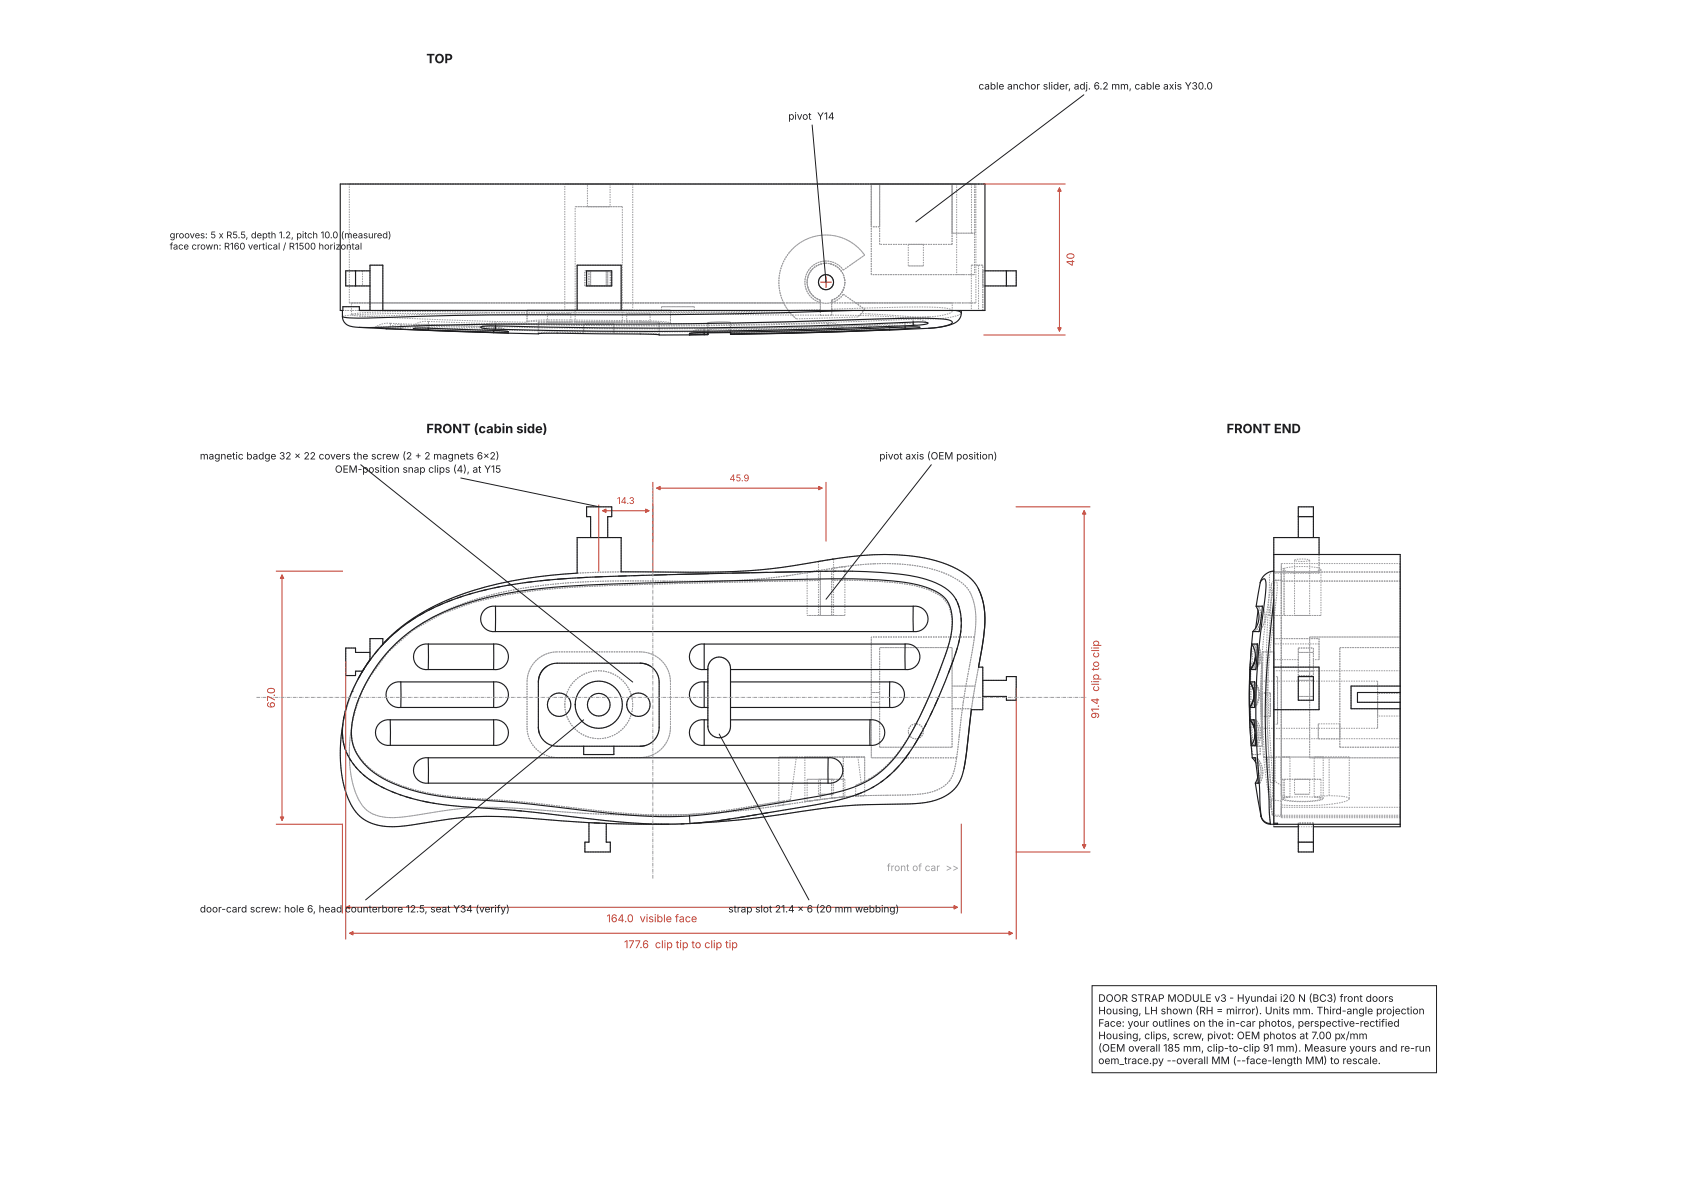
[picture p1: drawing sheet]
<svg xmlns="http://www.w3.org/2000/svg" width="420mm" height="297mm" viewBox="0 0 420 297" stroke-linecap="round" stroke-linejoin="round" font-family="sans-serif">
<g fill="none" stroke="#c0392b" stroke-width=".25">
<path d="M242.9 45.4h20M261.5 46.4v35.3M242.9 82.7h20M161.1 119.1v21.9M203.9 119.1v14.4M147.8 124.7v16.3M148.7 126.1h11.5M162.1 120.5h40.8M250.8 125.1h18.2M267.6 126v83.3M68.2 141h16.3M69.6 141.9v60.6"/>
<path d="M85.3 163.3v68.4M250.8 169.9v61.8M68.2 203.4h16.3v21.9M237.3 203.4v21.9M250.8 210.3h18.2M85.5 223.9h150.8M86.3 230.3h163.6"/>
</g>
<g fill="#c0392b" stroke="#c0392b" stroke-width=".25">
<path d="M85.5 223.9l.8-.4v.9z"/>
<path d="M235.5 223.5l.8 .4-.8 .5z"/>
<path d="M86.3 230.3l.8-.4v.9z"/>
<path d="M249.1 229.9l.8 .4-.8 .5z"/>
<path d="M69.2 201.7h.8l-.4 .8z"/>
<path d="M69.6 141.9l.4 .9h-.8z"/>
<path d="M267.2 208.5h.8l-.4 .8z"/>
<path d="M267.6 126l.4 .9h-.8z"/>
<path d="M159.4 125.6l.8 .5-.8 .4z"/>
<path d="M148.7 126.1l.9-.5v.9z"/>
<path d="M162.1 120.5l.8-.4v.8z"/>
<path d="M202.1 120.1l.8 .4-.8 .4z"/>
<path d="M261.1 80.9h.8l-.4 .8z"/>
<path d="M261.5 46.4l.4 .8h-.8z"/>
</g>
<g fill="none" stroke="#9a9a9e" stroke-width=".25" stroke-dasharray=".4 .2" stroke-linecap="butt">
<path d="M86.2 45.4h.2M86.4 45.4h19.1M105.5 45.4h25.3M130.8 45.4h3.7M134.5 45.4h10.6M139.4 45.4h16.8M142 51h11.6M145 51h5.6M145 51v-5.6M145 45.4h5.6M145.1 45.4h49.7M150.6 51h-5.6"/>
<path d="M150.6 45.4h-5.6M150.6 45.4v5.6M153.6 51h-11.6M153.6 51v28.5M156.2 45.4h-16.8M156.2 45.4v31.1M163.9 45.4h-77.7M187.2 45.4h-23.3M194.3 45.4h-7.1M194.8 45.4h15M200.6 45.4h-6.3M208.6 45.4h-8"/>
<path d="M209.8 45.4h9.2M209.8 59.6a11.6 11.6 0 0 1 3.6 3.4M215.1 45.4h2M215.1 45.4v10.6M215.8 45.4h-7.2M217.1 45.4h17.9M217.1 45.4v10.6M217.1 56h-2M219 45.4h15.4M234.4 45.4h1.7M235 45.4h4.8M235 45.4h5.7"/>
<path d="M235 45.4v12.2M236.1 45.4h-21M236.1 45.4v22.4M239.5 45.4h-23.7M239.7 45.4h-.2M239.8 45.4h-155.8M239.8 45.4v12.2M239.8 57.6h.9M239.8 57.6h-4.8M240.5 45.4h.4M240.5 45.4h-25.4M240.5 45.4v22.4"/>
<path d="M240.7 45.4v12.2M240.7 57.6h-5.7M240.9 45.4h-1.2M243.1 45.4h-2.4M84.5 78.1l1.6-.3 4.1-.2 10.5-.2a1588.8 1588.8 0 0 0 63.8 .1h5.8M84.5 76.6h.1M85.3 70.6v-3.8M86.2 74.8h.6M86.2 74.8v-29.4M86.4 74.8h-.2M86.8 77.7l.6 .2M86.8 77.7v-2.9"/>
<path d="M86.8 74.8h3.9M86.8 74.8h.6M87.1 77.5l-.3 .2M87.1 74.8h-.3M87.4 77.9l1.3 .1M87.4 74.8h3.3M87.8 70.6h-2.5M87.8 70.6v-3.8M87.8 66.8h-2.5M87.8 66.8v3.8M88.7 78l2.3 .1M88.7 78l20.7 .9 20.7 .6"/>
<path d="M88.7 75.7h-4.1M89.5 66.8v3.8M89.5 70.6h-1.7M89.5 66.8h-1.7M90.7 74.8h73.2M90.7 74.8h.3M91 78.1l29.5-.8 52.2-.2 29.8-.7M91 74.8h111.5M91.3 76.6h3.2M91.3 70.6v6M91.3 70.6h-1.8M91.3 66.8h-1.8"/>
<path d="M91.3 65.5v1.3M91.3 70.6v-3.8M94.5 65.5h-3.2M94.5 65.5v11.1M96.4 79.8l-.1 1.3M96.4 79.8l25.5 1M96.4 79.8a5.1 5.1 0 0 0-3.7 .9M105.5 74.8h-19.1M105.8 79.3l-.1 1.5M105.8 79.3a1395.4 1395.4 0 0 0 98.6 .5M105.8 79.3a5.1 5.1 0 0 0-3.7 1M106.4 76.9l-11.6 .1-7.7 .5"/>
<path d="M106.4 74.8h-19.3M120 77.1l-13.6-.2M120 74.8h-13.6M122.3 79.7v.7M122.3 79.7a1395.2 1395.2 0 0 0 103.1-.9M122.3 79.7a5.1 5.1 0 0 0-3.6 1M130.1 79.4v.1M130.1 76.5h7.4M130.1 79.5v-3M130.1 79.4v-2.9M130.8 74.8h-25.3M132.9 79.5h4.6"/>
<path d="M134.5 74.8h-3.7M135.1 79.5h5.8M135.1 79.5v-2M135.1 77.5h5.8M137.5 79.5h-4.6M137.5 79.3l-7.4 .2M137.5 78.9h-2.8a14.2 14.2 0 0 0-4.6 .4v.1M137.5 76.5h-7.4M139.4 76.5h16.8M139.4 76.5v-31.1M140.1 77.2l-20.1-.1M140.1 74.8h-20.1"/>
<path d="M140.9 79.5h-5.8M140.9 77.5h-5.8M140.9 77.5v2M142 79.5h11.6M142 79.5v-28.5M142.5 65.5v11.1M144.1 80v2.1M144.4 66.8h1M144.4 66.8h6.3M144.4 70.6h1M144.4 70.6v-3.8M144.8 70.6v-3.8"/>
<path d="M145.1 74.8h-10.6M145.4 66.8h4.2M145.4 66.8v3.8M145.4 70.6h4.2M145.8 66.8h4.2M145.8 70.6h4.2M145.8 66.8v3.8M145.8 66.8h-1M145.8 70.6h-1M145.8 70.6v-3.8M149.6 66.8v3.8M149.6 66.8h1.1"/>
<path d="M149.6 70.6v-3.8M149.6 70.6h1.1M150 70.6v-3.8M150 66.8v3.8M150.7 70.6h-6.3M150.7 70.6v-3.8M151 66.8h-1M151 70.6h-1M151 70.6v-3.8M151.5 80v2.2M151.5 80h-7.4M153.3 76.6h57.1"/>
<path d="M153.3 65.5h-10.8M153.3 65.5v11.1M153.6 79.5h-11.6M154.7 79.5h5.8M154.7 79.5v-2M154.7 77.5h5.8M156.2 76.5h-16.8M158 79.5h-20.5M158 79.5h4.7M158 79.1l5.3 .2 2.2 .4M158 79.5l-20.5-.2M158 79.1l-20.5-.2"/>
<path d="M158 76.5h7.5M158 76.5h-20.5M160.5 79.5h-5.8M160.5 77.5h-5.8M160.5 77.5v2M162.7 79.5h-4.7M163.3 74.8h-18.2M163.3 74.8h-23.2M163.3 75.7v.9M163.3 76.6h-78.8M163.3 75.7h8.1M163.3 76.6h-79.3"/>
<path d="M163.9 74.8h23.3M165.5 79.7v.2M165.5 79.9v-.1M165.5 79.8l-7.5-.3M165.5 76.5h-7.5M165.5 79.7v-3.2M165.5 79.8v-3.3M165.5 79.9l9.2-.1M170.2 77l-30.1 .2M170.2 74.8h-6.9M170.3 77.5l26.4 .3a340.6 340.6 0 0 1 32.3 .9 16.5 16.5 0 0 0 8.2-1.2l.1-.2M171.2 74.8h-7.9"/>
<path d="M171.2 74.8h-1M171.4 76.6h65.9M171.4 76.6v-.9M171.4 75.7h-8.1M174.7 79.7v.1M174.7 79.8v-.1M174.7 79.7l2.8-.2 2.8 .1M180.3 79.6v.2M180.3 79.8v-.2M180.3 79.6l-2.8-.1-2.8 .2M186.3 77.2l-16.1-.2M186.3 74.8h-15.1"/>
<path d="M187.2 74.8h7.1M193.4 74.8h-22.2M193.4 74.8a11.6 11.6 0 0 1 1.4-12.4M193.4 74.8l1.6 2.4M193.4 74.8h-7.1M194.3 74.8h6.3M194.8 62.4a11.6 11.6 0 0 1 15-2.8M195 77.3l-8.7-.1M195 77.2l.1 .1M195.1 77.3l1.5 1.4M195.1 77.3h-.1M196.6 78.7a11.6 11.6 0 0 1-.7-17.6 11.6 11.6 0 0 1 17.5 1.9"/>
<path d="M200.6 73a4.7 4.7 0 0 1 0-6.7M200.6 74.8h1.9M200.6 73l.9 .6 1 .5M202 69.6a1.86 1.86 0 0 0 2.7 1.7 1.86 1.86 0 0 0 .4-3.1 1.86 1.86 0 0 0-3 .9l-.1 .5M202 69.6a1.86 1.86 0 0 1 2.7-1.6 1.86 1.86 0 0 1 .4 3.1 1.86 1.86 0 0 1-3-1l-.1-.5M202.5 77.9v-3.8M202.5 74.1a4.7 4.7 0 0 1-2.4-7.2 4.7 4.7 0 0 1 7.6 0 4.7 4.7 0 0 1-2.4 7.2M202.5 77.9v-1.5M202.5 74.7a5.2 5.2 0 0 1-2.9-8.1 5.2 5.2 0 0 1 8.6 .1M202.5 74.1v.6M202.5 74.1v.7M202.5 74.8v1.6"/>
<path d="M202.5 74.7a5.2 5.2 0 0 0 2.8 0M202.5 74.7v-.6M204.4 79.8v.7M205.3 74.8h3.3M205.3 74.1a4.7 4.7 0 0 0 2.6-6.8 4.7 4.7 0 0 0-7.3-1M205.3 74.1v.7M205.3 77.8l-2.8 .1M205.3 77.8v-3.7M205.3 77.8v-1.5M205.3 76.3a330.5 330.5 0 0 1 26.5-.4l2.5 .3 .7 .6M205.3 74.8h29.7M205.3 74.1a4.7 4.7 0 0 0 2.4-7.2 4.7 4.7 0 0 0-7.6 0 4.7 4.7 0 0 0 2.4 7.2"/>
<path d="M205.3 74.1v.6M205.3 74.8v1.5M205.3 74.7v-.6M208.2 72.6l1.6 1.2M208.2 72.6l5.2 3.7M208.2 66.7l1.6-1.2M208.2 72.6a5.2 5.2 0 0 1-2.9 2.1M208.2 66.7a5.2 5.2 0 0 0-7.8-1 5.2 5.2 0 0 0 0 7.8 5.2 5.2 0 0 0 7.8-.9M208.6 74.8h7.2M209.8 73.8l1.4 1M209.8 65.5l3.6-2.5M210.4 76.6h25.5"/>
<path d="M211.2 74.8l2.2 1.5M211.8 78.2l-15.2 .5M212.6 77.4l-.8 .8M213.4 63l-5.2 3.7M213.4 76.3l-.8 1.1M213.4 76.3l-1.6 1.9M214.5 77.5l-1.9-.1M214.5 74.8h-3.3M215.1 67.8v-22.4M215.8 74.8h23.7M217.1 60.3v-14.9M219 74.8h-7.8"/>
<path d="M220.5 77.8l-6-.3M220.5 74.8h-6M223.4 79.8v.9M224.2 60.3h3.7M224.2 65.6h3.7M224.2 65.6v-5.3M225.4 78.8v.7M225.4 79.5v-.7M227.9 60.3h-3.7M227.9 65.6h-3.7M227.9 60.3v5.3M229 79.7a5.1 5.1 0 0 0-3.6-.9"/>
<path d="M229.2 78.2h-3.9l-4.8-.4M229.2 78.2a1394.7 1394.7 0 0 1-48.9 1.6M229.4 78.2h-.2M229.4 74.8h-8.9M234.4 74.8h-15.4M235 60.3v-14.9M235 60.3h-17.9M235 76.8a1.29 1.29 0 0 1-1.2 .7l-4.4 .7M235 74.8h-5.6M235 76.8v-2M236.1 67.8h-21M236.1 67.8h.7"/>
<path d="M236.8 74.8h-2.4M236.8 67.8h1M237.3 76.6h-1.4M237.8 67.8h1.5M237.8 74.8h-1M239.3 67.8h1.2M239.3 74.8h-1.5M239.5 74.8h.2M239.7 74.8h1.2M239.8 76.6h-68.4M239.8 65.5h1.7M239.8 65.5v11.1"/>
<path d="M240.5 67.8h-25.4M240.9 74.8h-1.6M240.9 74.8v-29.4M241.5 76.6h1.1M241.5 65.5v11.1M241.5 65.5h1.1M242.6 76.6h-2.8M242.6 76.6v-11.1M242.6 70.6v-3.8M242.6 66.8v3.8M242.6 65.5h-2.8M242.6 66.8h.5"/>
<path d="M242.6 70.6h.5M243.1 76.6h-1.6M248.4 66.8h-5.8M248.4 70.6h-5.8M248.4 66.8v3.8M248.4 70.6v-3.8M250.8 66.8h-2.4M250.8 70.6h-2.4M250.8 70.6v-3.8M92.7 80.7h3.6M96.3 81.1l-3.6-.4M96.3 80.7l.1-.9"/>
<path d="M98.9 81.3l.1-1.1M99 80.2l-.1 1.1M99 80.2l22.9 .8M99 80.2a5.1 5.1 0 0 0-3.7 .9M102.1 80.3l1.3-.2h2.3M105.7 80.8l-2.7-.2-.8-.1-.1-.2M105.7 81l.1-.9M105.7 80.1l.1-.8M105.8 80.1l-.1 .9M105.8 80.1l16.1 .6M105.8 80.1a5.1 5.1 0 0 0-3.7 1M121.8 82l-25.5-.9"/>
<path d="M121.8 82l.1-1.2M121.8 82.1l.1-1.1M121.9 81.7l-25.6-1M121.9 81.7l3.6 .3M121.9 81.6v-.9M121.9 81l-.1 1.1M121.9 80.8v.9M121.9 80.7v.9M122.3 80.4v-.7M125.5 81.9a5.1 5.1 0 0 0-3.6-1.2M125.5 82h-3.7M125.5 82a5.1 5.1 0 0 0-3.6-1.2"/>
<path d="M125.5 82.2a5.1 5.1 0 0 0-3.6-1.2M132.9 82.2l4.6-.2M132.9 82.2v.2M132.9 82.2v-2.7M132.9 82.4v-2.9M144.1 81.9v.2M144.1 82.1l-6.6-.1M144.1 81.9v-1.9M151.5 82v.2M151.5 82l-7.4-.1M151.5 82v-2M158 82.2h-6.5"/>
<path d="M158 82.2l4.7 .3M162.7 82.5v.2M162.7 82.6v-3.1M162.7 82.5v-3M170.2 82.4l3.6-.2M173.8 81.3v1.2M173.8 81.2v.8M173.8 81.3l1.5-.1M173.8 81.3a5.1 5.1 0 0 0-3.6 1.1M173.8 81.2a1396.2 1396.2 0 0 0 49.6-1.4M173.8 81.2a5.1 5.1 0 0 0-3.6 1.1M173.8 81.5v1.1"/>
<path d="M173.8 81.5h.9M173.8 81.5a5.1 5.1 0 0 0-3.6 1.2M173.8 82v-.8M173.8 82.2v-.9M173.8 82.6v-1.1M173.8 82.5l-3.6-.1M174.7 82.5v.1M174.7 82.5h-.9M174.7 81.6v-1.9M174.7 82.2v-2.5M174.7 82.6v-1.1M174.7 81.5v1.1"/>
<path d="M174.7 81.6v.9M174.7 81.6l.2-.3 .4-.1M174.7 82.2h-.9M175.3 81.2h4.4M179.7 81.2l.5 .1 .1 .2M180.3 82a1.35 1.35 0 0 0-1.7-.9l-3.1 .2a.87 .87 0 0 0-.8 .7M180.3 81.5v1M180.3 82.5v-.1M180.3 82.2v-.8M180.3 81.4v1.1M180.3 82.2v-2.6M180.3 81.5v-1.9"/>
<path d="M204.4 80.5a1396.1 1396.1 0 0 1-98.7-.4M204.4 80.5h2.3l1.3 .2M204.4 81.3a1396.9 1396.9 0 0 1-98.7-.5M204.4 81.3v-1.5M208 80.7l-.1 .2-.8 .2-2.7 .2M208 80.7a5.1 5.1 0 0 0-3.6-.9M214.7 80.3v.9M214.7 80.3l-35 .9M214.7 81.2l-34.4 .9M214.7 81.2h3.7M214.7 81.6l-34.4 .9M214.7 81.6v-1.3"/>
<path d="M218.4 81.2l-3.7 .4M218.4 81.2a5.1 5.1 0 0 0-3.7-.9M219.6 80.3v1.1M219.6 80.3l-19.7 .7-19.6 .4M219.6 81.4v-1.1M223.3 81.3a5.1 5.1 0 0 0-3.7-1M223.4 80.7v-.9M227.1 80.8a5.1 5.1 0 0 0-3.7-1M142.5 132.7h10.8M144.8 127.5v-2.4M145.8 132.7h4.2M145.8 127.5h-1"/>
<path d="M145.8 132.7v-5.2M150 127.5v5.2M151 127.5h-1M151 125.1v2.4M151 125.1h-6.2M153.3 132.7v8.4M202.2 138.6l3.3-.6M205.6 138h.2M205.8 138l-3.8 .6M205.8 138v13.9M208.5 139.8l-7.9 1.3M208.5 139.8v12.1"/>
<path d="M208.6 139.8l-8 1.3M208.6 139.8l7.2-.6M215.8 139.2l-7.2 .6M215.8 139.2a41.2 41.2 0 0 1 18.7 2.9 10.4 10.4 0 0 1 5 4.2M314.4 136.9v4.2M314.4 132.7h11.2M316.3 139.8v-.6M316.3 139.2v-.1M316.3 139.1v7.2M316.3 139.1h29.3M319.5 138.3a6 6 0 0 1 3.8 0M319.5 138.3v13.6"/>
<path d="M320.5 132.7h3.7M320.5 127.5v-2.4M320.5 132.7v-5.2M320.5 127.5h3.7M320.5 125.1h3.7M321.4 138.6l-1.3-.1-.6-.2M323.3 138.3l-.6 .2-1.3 .1M323.3 138.3v13.6M324.2 132.7h-3.7M324.2 127.5v-2.4M324.2 132.7v-5.2M324.2 127.5h-3.7"/>
<path d="M325.6 136.9v4.2M345.6 139.8v1.3M345.6 139.2v.6M345.6 139.1v.1M85.3 159.9h2.5M85.3 159.9v6.8M87.8 159.9v1.1M91.3 157.6h3.2M94.5 158.9l-3.2 3.9M94.5 157.6v1.3M94.7 158.9l.3-.3M95.9 157.7l1.4-1.4"/>
<path d="M98.5 155.4l2.2-1.7M101.5 153.1l.3-.1M102.4 152.5l1.1-.6M104.6 151.3l1.4-.8M106.9 150.1l1.2-.6M109.1 149.1l1.2-.5M111.5 148.1l1.4-.5M114.2 147.2l1.3-.5M116.5 146.5l2.4-.7M120.3 145.5l1.8-.4M123.3 144.8l2.1-.3M126.4 144.3l3.2-.5"/>
<path d="M131.3 143.6l2.1-.2M135.6 143.1l2-.1M140 142.8l2.6-.2M142.5 141.5v-8.8M144.9 142.5l2-.1M148.7 142.3h1.8M150.6 142.3l2.1-.1M153.3 141.1l-10.8 .4M154.5 142.1h1.9M158.8 142l2.8-.1M163.9 143.4a183.1 183.1 0 0 0-36 2 61.4 61.4 0 0 0-26.9 10.7 37.3 37.3 0 0 0-14.6 33.7M163.9 143.4h13.2l10.1-.5"/>
<path d="M164.5 141.9l2.6-.1M174.9 141.6l2.2-.1M178.2 141.5h2.5M185 141.4h.5M187.2 142.9l-8.8 .5h-14.5M187.2 142.9l7.1-.8M189.4 141.3l1.9-.1M194.3 142.1l-7.1 .8M194.3 142.1l6.3-1M197.8 141.1h1.8M199.2 141.3l1.4-.2M199.2 151.9h9.3"/>
<path d="M199.2 141.3v10.6M200.6 141.1l-6.3 1M200.6 141.1l-1.4 .2M200.6 141.1h.2M200.8 141.1l1.7-.3M201.6 141h2M202 151.9h3.8M202 151.9v-13.3M202.5 151.9h-3.3M202.5 151.9v-8.6M202.5 143.3v-2.5M202.5 140.8v11.1"/>
<path d="M204.2 141h1.8M205.3 140.3l3.3-.5M205.3 140.3l3.2-.5M205.3 151.9h-2.8M205.3 151.9v-8.7M205.3 143.2a89 89 0 0 1 22.2 1.8 10.5 10.5 0 0 1 6.5 4 14.4 14.4 0 0 1-.1 11.2l-1.8 5-2.7 6.5M205.3 143.2a117.8 117.8 0 0 1 20.2 1.3l3.7 1 3.2 1.7 1.8 2.3 .8 3.4-.2 3.7a91.2 91.2 0 0 1-5.4 15.1M205.3 140.3v2.9M205.3 140.3v11.6M205.8 151.9h-3.8M206.2 141h2M208.5 151.9h-3.2"/>
<path d="M208.6 141h1.8M215.1 157.2v13.7M217.1 159.8h17.9M235 159.8h-17.9M236.3 148.7l-.3-.6M236.8 158l.2-1.2M237 151l-.3-1.2M237.2 155.8l.1-1M237.2 152.6l-.1-1.1M237.3 154.3v-.9M239.5 146.3a10.8 10.8 0 0 0-5.9-4.6 42.2 42.2 0 0 0-17.8-2.5M239.5 146.3l.2 .5"/>
<path d="M239.7 146.8l-.2-.5M239.7 146.8a21.5 21.5 0 0 1 .6 12.3l-1 5.3M240.5 157.2a19 19 0 0 0-.8-10.4M240.5 157.2h-25.4M309.2 155.9h.6M309.5 158.9v.1M309.5 159h.5M309.5 159a5.1 5.1 0 0 1-.4 6.3M309.8 155.9a5.1 5.1 0 0 0 .8-6.3M310 155l-.2 .9M310 159l.1-.1M310.1 149.6h.5"/>
<path d="M310.1 158.9l-.5 6.4M310.4 159a5.1 5.1 0 0 1-.4 6.2M310.6 149.6l-.1 1.1M310.8 155.9a5.1 5.1 0 0 0 .8-6.3M311.6 149.7a5.1 5.1 0 0 1-.8 6.1M313.2 151.9h3.8M313.2 151.9l1.4-8.6M313.3 151.9h-.1M313.3 151.9h3.7M313.3 151.9l1.4-8.7M313.8 144.2l.3-.5 .5-.4M313.8 144.2a146.3 146.3 0 0 0-2.3 17.4"/>
<path d="M314.3 141l-.8 .5a2.14 2.14 0 0 0-.1 1.8 325.3 325.3 0 0 0 .1 49.2 24 24 0 0 1-.2 7.9l.3 3M314.4 141v6.9M314.4 157.6v1.3M314.4 158.9v-17.4M314.4 141.5v-8.8M314.4 141.1v.1M314.4 141.2v-4.3M314.4 157.6h11.2M314.4 141.1h31.2M314.4 141.2h31.2M314.7 143.2h.1M314.8 143.2l.3 .3 .2 .7-.2 3.4a195.4 195.4 0 0 0-2.3 24.1"/>
<path d="M314.8 143.2h1.5M316.3 143.4v.1M316.3 143.5v-.6M316.3 142.9v-.8M316.3 142.1v-1M316.3 140.3v-.5M316.3 146.3v.5M316.3 146.8v17.6M316.3 143.2v28.5M316.3 140.3v2.9M316.3 141.1v-.3M316.3 143.3v-2.5"/>
<path d="M316.3 143.2h-1.6M316.3 143.3h-1.7M316.3 143.4h29.3M316.3 143.5h29.3M317 140.3a19.2 19.2 0 0 1 9 .1l.1 .1M317 140.3h-.7M317 151.9h9.1M317 140.8v11.1M317 140.3v11.6M317 140.8h-.7M318.1 141.1l3.3 .2 3.3-.2M318.1 141.1l-1.1-.3"/>
<path d="M319.5 151.9h3.8M320.5 159.9v1.1M320.5 159.9h3.7M321.4 151.9h-1.9M323.3 151.9h-1.9M323.3 157.2h22.3M324.2 159.9v1.1M324.2 159.9v6.8M325.6 158.9v3.9M325.6 158.9h-11.2M325.6 141.5h-11.2M325.6 141.1v.4"/>
<path d="M325.6 141.1h-11.2M325.6 157.6v1.3M325.6 141.5v-8.8M326.1 140.5l-.4 .3-1 .3M326.1 151.9h-9.1M326.1 140.5v11.4M330.7 159.8h14.9M345.6 141.1v.1M345.6 141.2v-4.3M345.6 143.4v46.4M345.6 142.9v.6M345.6 143.5v-.1"/>
<path d="M345.6 142.1v.8M345.6 141.1v1M345.6 146.3v-7.2M345.6 146.8v-.5M345.6 157.2v-10.4M345.6 157.2v13.7M345.6 157.2h-22.3M84.5 180l.1-1.3M84.6 178.7l.1-.8M84.9 177l.3-1.3M85.2 175.6l.1-.2M85.3 175.3v-.2"/>
<path d="M85.6 174.3l1.3-3.7M86.8 179.1l1.5-5.7 2.4-5.3M86.8 179.1l.6-3M86.9 170.6l1.5-3M87.4 176.1l1.5-4.4 2.1-4.2M87.4 176.1l1.4-4.1 1.9-3.9M87.8 166.7h-2.5M87.8 165.7v1M87.8 161h3.5M88.7 167a39.3 39.3 0 0 0-4.1 11.7M88.9 166.7l.4-.8M89.5 165.7h-1.7"/>
<path d="M89.7 165.2l-.2 .5M89.9 165l.8-1.2M90.7 168.1a40 40 0 0 1 21.1-18.1 100.6 100.6 0 0 1 34.3-6.5l17.8-.1M90.7 168.1l.3-.6M90.7 163.7l-.9 1.4M91 167.5a39.8 39.8 0 0 1 22.4-17.7 94.2 94.2 0 0 1 25.5-4.7l18.7-.8 44.9-1M91 167.5l4.8-6.6 6.2-5.4 7.1-4 7.9-2.8a141.2 141.2 0 0 1 33.7-4.2l51.8-1.2M91.3 162.8l-.6 .9M91.3 162.8l-1.8 2.9M91.3 162.8v-1.8M91.3 162.8v-5.2M91.6 162.6l.9-1.2"/>
<path d="M93.3 160.4l.7-.8M130.1 179.5v-11.2M130.1 168.3a7.5 7.5 0 0 1 7.4-7.4M132.9 179.5v-11.2M135 164.5a4.7 4.7 0 0 1 2.5-.8M135.1 173.9a2.89 2.89 0 0 1 4.2-2.6 2.89 2.89 0 0 1 .5 4.9 2.89 2.89 0 0 1-4.6-1.6l-.1-.7M137.5 160.9a7.5 7.5 0 0 0-7.4 7.4M139.4 173.9a8.4 8.4 0 0 1 12.3-7.4 8.4 8.4 0 0 1 .9 14.3 8.4 8.4 0 0 1-13.1-5.8l-.1-1.1M142 173.9a5.8 5.8 0 0 1 8.4-5.1 5.8 5.8 0 0 1 .8 9.9 5.8 5.8 0 0 1-9.2-3.8v-1M145 173.9a2.8 2.8 0 0 1 4-2.5 2.8 2.8 0 0 1 .5 4.7 2.8 2.8 0 0 1-4.4-1.5l-.1-.7M154.7 173.9a2.89 2.89 0 0 1 4.1-2.6 2.89 2.89 0 0 1 .6 4.9 2.89 2.89 0 0 1-4.6-1.6l-.1-.7M158 163.7h-20.5"/>
<path d="M158 160.9h-20.5M158 160.9a7.5 7.5 0 0 1 7.5 7.4M160.4 164.3a4.7 4.7 0 0 1 2.3 4M162.7 179.5v-11.2M162.7 179.5a4.7 4.7 0 0 1-3.4 4.5M165.5 179.5v-11.2M165.5 168.3a7.5 7.5 0 0 0-7.5-7.4M165.5 179.5a7.5 7.5 0 0 1-7.5 7.5M174.7 179.3v-14.3M174.7 179.3a2.8 2.8 0 0 0 2.8 2.8 2.8 2.8 0 0 0 2.8-2.8M180.3 179.3v-14.3M180.3 165a2.8 2.8 0 0 0-2.8-2.8 2.8 2.8 0 0 0-2.8 2.8"/>
<path d="M215.1 173.3h2M215.1 173.3v13.7M215.1 170.9h2M215.1 173.3v-2.4M217.1 170.9v-11.1M217.1 173.3v-2.4M217.1 173.3h-2M217.1 170.9h-2M228.6 178.7l1-2.1M229.4 171.7a65.5 65.5 0 0 1-8.9 15.6M229.4 171.7l-1.6 3.6a56.5 56.5 0 0 1-7.3 12M230.2 175.4l.5-1.2"/>
<path d="M231.2 173.2l.1-.3M231.7 172l2.4-5.8M235 163.8l.1-.2M235 174.9h4.8M235 169.3v-9.5M235 169.3h5.7M235 174.9v-5.6M235.4 162.7l.4-1.1M236.3 160l.3-1M237.8 173.2l1.5-8.8M237.8 173.2l-1 8.5M239.3 164.4l1.2-7.2"/>
<path d="M239.3 164.4l-1.5 8.8M239.8 175.2l1.7-10.5M239.8 174.9v.3M239.8 174.9l.9-5.6M239.8 174.9h-4.8M240.7 169.3h-5.7M241.5 164.7l-.8 4.6M241.5 164.7h1.1M242.6 164.7v10.5M242.6 167.9v4M242.6 175.2h-2.8M242.6 167.9h5.8"/>
<path d="M248.4 171.9h-5.8M248.4 172.8v-.9M248.4 167h2.4M248.4 167.9v-.9M250.8 172.8h-2.4M250.8 172.8v-5.8M308.4 174.6a5.1 5.1 0 0 0 .1-6.3M308.5 164.9l.1-1.2M308.6 165.3a5.1 5.1 0 0 0 .4-6.4M308.6 163.7h.2M308.6 163.7h2.9M308.8 163.7l-.1 4.6"/>
<path d="M308.8 163.7h2.7M308.8 179.5l.2 4.7M308.8 179.5l-.1-11.2M308.9 174.6v-6.3M308.9 174.6a5.1 5.1 0 0 0 0-6.3M308.9 174.6h.9M308.9 168.3h.1M309 168.3h.8M309 168.3a5.1 5.1 0 0 1-.1 6.3M309 177.6v.1M309 177.7h1M309 177.7a5.1 5.1 0 0 1 .4 6.3"/>
<path d="M309.1 165.3l.4-6.4M309.1 165.3a5.1 5.1 0 0 0 .4-6.4M309.1 165.3h.5M309.5 177.7a5.1 5.1 0 0 1 .4 6.2M309.6 165.3a5.1 5.1 0 0 0 .4-6.3M309.6 174.6a5.1 5.1 0 0 0 .1-6.3M309.6 165.3a5.1 5.1 0 0 0 .5-6.4M309.7 168.4a5.1 5.1 0 0 1 0 6.2M309.8 174.6a5.1 5.1 0 0 0 0-6.3M309.8 168.3v6.3M309.9 165.3a5.1 5.1 0 0 0 .5-6.4M310 177.7v-.1"/>
<path d="M310 177.6l.4 6.4M311.2 168.3l.3-6.7M311.3 179.5l-.1-11.2M311.4 179.3l-.2-7.2 .2-7.1M311.4 179.3l.2 2.8M311.5 179.3l-.2-7.2 .2-7.1M311.5 165l.1-2.8M311.5 179.5v-11.2M311.5 168.3v-4.6M311.5 163.7v4.6M311.5 179.5v4.7M311.5 173.9v-2.8"/>
<path d="M311.5 171.1v5.7M311.5 176.8v-2.9M311.5 173.9v-5.8M311.5 168.1v11.7M311.5 179.8v-5.9M311.5 161.6l.1-.7M311.6 160.9h.2M311.6 160.9h2.9M311.6 162.2l-.2 2.8M311.6 162.2h-1.7M311.7 179.5l-.2-11.2M311.8 160.9l-.3 7.4"/>
<path d="M311.8 160.9h2.7M312.8 171.7v8.2l.4 7.4M313 167.5l.8-23.3M313.2 176.1l-.2-8.6M313.6 173.9v-2.8M313.6 171.1v5.7M313.6 176.8v-2.9M313.6 171.1h-2.1M313.6 176.8h-2.1M314.4 178.7h.9M314.4 167v-26M314.4 167v-4.2"/>
<path d="M314.4 162.8v-5.2M314.5 179.5v7.5M314.5 179.5v-11.2M314.5 160.9v7.4M314.5 168.3v-7.4M314.5 173.9v-8.3M314.5 165.6v16.7M315.3 178.7v-11.7M315.3 167h-.9M315.3 167v11.7M316.3 179.1v-11M316.3 168.1v-24.7"/>
<path d="M316.3 164.4v8.8M316.3 173.2v8.5M316.3 171.7v15.6M316.3 176.1v-8M316.3 179.1v-3M316.3 167.5v-24.2M316.3 168.1v-.6M320.5 162.8h-6.1M320.5 162.8v2.9M320.5 161h3.7M320.5 162.8v-1.8M320.5 171.9h3.7"/>
<path d="M320.5 167.9v4M320.5 166.7v-6.8M320.5 165.7v1M320.5 165.7h3.7M320.5 172.8v-.9M320.5 167.9v-.9M320.5 167.9h3.7M320.5 166.7h3.7M320.5 172.8h3.7M320.5 167h3.7M323.3 164.4v-7.2M323.3 173.2v-8.8"/>
<path d="M324.2 165.7h-3.7M324.2 162.8v2.9M324.2 162.8v-1.8M324.2 167.9v4M324.2 167.9h-3.7M324.2 165.7v1M324.2 161h-3.7M324.2 172.8v-.9M324.2 167.9v-.9M324.2 171.9h-3.7M325.4 178.7v3.7M325.6 164.7h-11.2"/>
<path d="M325.6 175.2v-10.5M325.6 175.2h-11.2M325.6 162.8h-1.4M325.6 162.8v-5.2M330.7 178.7v3.7M330.7 178.7h-5.3M333.5 174.9v-5.6M335.1 173.3v-2.4M340 173.9v-5.8M340 168.1v11.7M340 179.8v-5.9M340 173.9v-2.8"/>
<path d="M340 171.1v5.6M340 176.7v-2.8M340 168.1h-28.5M340 179.8h-28.5M345.6 173.3v13.7M345.6 169.3v-9.5M345.6 174.9h-12.1M345.6 169.3h-12.1M345.6 173.3h-10.5M345.6 170.9h-10.5M345.6 173.9v-2.8M345.6 171.1v5.6"/>
<path d="M345.6 176.7v-2.8M345.6 173.9v-8.3M345.6 165.6v5.3M345.6 173.3v9M345.6 171.1h-5.6M345.6 176.7h-5.6M345.6 165.6h-31.1M84.5 181.1v-1.1M84.7 183.1l-.1-.9M85 184.4l-.1-.5M85.7 186l-.3-.7M86.4 187.3l-.5-.8"/>
<path d="M86.4 189.8a16.3 16.3 0 0 0 3.8 9.9 10.5 10.5 0 0 0 8.3 2l7-.9M86.4 189.8l-.1-5.4 .5-5.3M87.1 183.6a15 15 0 0 1 .3-7.5M87.1 183.6l-.3-2.2v-2.3M87.1 188.5l-.4-.7M87.8 189.3l-.4-.5M88.9 190.5l-.8-.9M89.7 191.3l-.7-.7M90.6 191.9l-.4-.2M91.1 192.4l-.5-.4M92.1 193l-.3-.1M94.1 194.2l-1.1-.6"/>
<path d="M96.8 195.4l-2-.9M98.6 196.1l-1.1-.4M100.1 196.6l-1.1-.4M104.5 197.8l-2.9-.7M106.4 195.9a36.3 36.3 0 0 1-14.1-5.5 13.3 13.3 0 0 1-5.2-6.8M106.4 195.9a35.9 35.9 0 0 1-14.6-5.8 13.5 13.5 0 0 1-4.7-6.5M106.9 198.2l-.7-.1M120 197.3l-6.9-.5-6.7-.9M120 197.3l-7.9-.6-5.7-.8M130.8 199.7l3.7 .3M130.8 199.7a85.4 85.4 0 0 0-25.3 1.1M137.5 184.2a4.7 4.7 0 0 1-4.4-3.2"/>
<path d="M137.5 187a7.5 7.5 0 0 1-7.4-7.5M140.1 199.2l-10.1-1.1-10-.8M140.1 199.2l-11.5-1.3-8.6-.6M144.1 186.2v-2M151.5 186.2v-2M151.5 186.2h-7.4M158 184.2h-20.5M158 187a7.5 7.5 0 0 0 7.5-7.5M158 187h-20.5M186.3 198.9l-8.1 1.3-8 .8M186.3 198.9l-8.6 1.4-6.5 .7M192.2 198.9l2.6-.4"/>
<path d="M192.2 186.9h21.2M192.2 186.9v12M193.4 198.7l-11 1.4-11.2 .9M193.4 198.7l-1.2 .2M193.4 197.7v1M193.4 197.7l1.6-.3M193.4 197.7l-7.1 1.2M194.8 198.5l7.5-1.1 7.5-.8M194.8 198.5l7-1.1 8-.8M195 197.4l-8.7 1.5M195 197.4h.1M195.1 197.4l1.5-10.5"/>
<path d="M195.1 197.4h-.1M196.6 186.9h-4.4M198.7 197.9l9.5-1.2M198.7 186.9h9.5M198.7 186.9v11M199.2 197.8l3.3-.5M199.2 192.4h3.3M199.2 192.4v5.4M202 192.4h3.8M202 196h3.8M202 196v-3.6M202.5 197.3l-3.8 .6"/>
<path d="M202.5 192.4v4.9M202.5 192.4h2.8M205.3 197l3.2-.3M205.3 192.4v4.6M205.3 192.4h3.2M205.8 192.4h-3.8M205.8 196h-3.8M205.8 192.4v3.6M208.2 196.7l1.6-.1M208.2 196.7v-9.8M208.2 186.9h5.2M208.2 196.7l-2.9 .3"/>
<path d="M208.2 186.9h-9.5M208.5 196.7l-9.3 1.1M208.5 192.4h-9.3M208.5 192.4v4.3M209.8 196.6l9.2-.3M209.8 196.6l1.4-.1M209.8 196.6l3.6-.2M211.2 193.8v2.7M211.2 193.8l2.2-.9M211.8 186.9h-15.2M212.6 193.3l-.8-6.4M212.6 195.7l2.6-1.3"/>
<path d="M213.4 192.9v-6M213.4 186.9h-5.2M213.4 196.4v-9.5M213.4 192.9l-.8 .4M213.4 186.9h-1.6M214.5 192.3l-1.9 1M214.5 192.3l-3.3 1.5M215.1 187v-29.8M215.7 194.2l1.7-1.1M217.1 184.4h17.9M217.1 184.4v-11.1M217.1 184.4v-24.6"/>
<path d="M218 192.6l.9-.6M219 196.3a48.2 48.2 0 0 0 10.5-.7 8.7 8.7 0 0 0 4.9-2.9M219 196.3l-7.8 .2M219.7 191.2l1-.9M220.5 187.3l-2.8 2.7-3.2 2.3M221.9 189.1l.7-.9M223.5 187h-8.4M224.2 180.5a1.86 1.86 0 0 1 2.6-1.7 1.86 1.86 0 0 1 .5 3.1 1.86 1.86 0 0 1-3-.9l-.1-.5M224.5 185.7l1.2-1.9M227.4 181l.8-1.6M234.4 192.7l.9-1.8 .8-3.9M234.4 192.7a10.6 10.6 0 0 1-7.7 3.3l-7.7 .3"/>
<path d="M235 184.4v-9.5M235 184.4v-24.6M235 184.4h-17.9M236.1 187h-21M236.1 187h-12.6M236.1 187l.7-5.3M236.8 181.7l-.4 3.5a17.5 17.5 0 0 1-2 7.5M236.8 181.7l1-8.5M237.9 189.7a9.3 9.3 0 0 1-7 7.8l-2.7 .6a96.3 96.3 0 0 1-13.9 .5l-8.2 .6-8.3 1.1a234.1 234.1 0 0 1-60.7 2.2 113 113 0 0 0-24.9-.5l-10.9 1.7a17.7 17.7 0 0 1-10.3-.8 10.6 10.6 0 0 1-5.5-6.9 38.9 38.9 0 0 1 7.4-35.2 46.3 46.3 0 0 1 21.7-14.3 114.2 114.2 0 0 1 35.4-5.3l5.6-.1a346.2 346.2 0 0 0 27.7-.1l8.2-.8 16.5-2.5a56.3 56.3 0 0 1 23.3 .8 16.9 16.9 0 0 1 9.9 6.2l.3 .6M308.8 184.2h.1M308.8 184.2v-1.2M308.8 184.2h2.7"/>
<path d="M308.9 184a5.1 5.1 0 0 0-.4-6.4M308.9 184.2h.1M309 184.2h2.5M309.1 186.2l-.2-2M309.1 186.2h2M309.1 187h1.1M309.4 184l-.4-6.4M309.4 184a5.1 5.1 0 0 0-.4-6.4M309.4 184h.9M309.8 180.4v.8M309.8 181v-.5M309.8 187.1a5.1 5.1 0 0 1 .8 6.2"/>
<path d="M309.8 181.6l-.1-1.7M309.9 193.3h1.1M309.9 184a5.1 5.1 0 0 0-.4-6.4M310 188.2a5.1 5.1 0 0 1 .4 3.7M310.2 187l.8 6.3M310.3 184a5.1 5.1 0 0 0-.3-6.3M310.4 184h-.1M310.4 184a5.1 5.1 0 0 0-.4-6.4M310.6 193.3a5.1 5.1 0 0 0-.8-6.3M311 193.3a5.1 5.1 0 0 0-.8-6.3M311.1 184.2h-2.2M311.1 186.2v-2"/>
<path d="M311.5 184.2v-4.7M311.6 182.1l-.1-2.8M311.6 182.1h-1.9M311.8 186.3l-.5-6.8M311.9 187l-.1-.7M311.9 187h.2M311.9 187h2.6M312.1 187l-.4-7.5M312.1 187h2.4M312.3 186.9h20.7M312.8 186.9h-.5M313.2 187.3l.4 5"/>
<path d="M313.6 183.6l-.4-7.5M313.6 192.3v1M313.6 193.3l-.8-6.4M313.8 197.4l-1.5-10.5M313.8 197.4v1.5M313.8 199.2l.1-1.9M313.8 198.9l.3 2.1M313.9 197.4h-.1M313.9 197.3l.3-1.4M314.2 195.9l-.6-12.3M314.5 187v-7.5M314.5 182.3v-8.4"/>
<path d="M314.7 192.9v-6M314.7 192.9l-1.1 .4M314.7 186.9h-1.9M316.2 186.9h2.2M316.2 192.4h.2M316.2 186.9v5.5M316.3 181.7v11M316.3 192.7v3.6M316.3 196.3v.2M316.3 198.7v2.3M316.3 198.7l6.4 .2 6-.4M316.3 199.7v-.4"/>
<path d="M316.3 199.3v1.5M316.3 189.8v-10.7M316.3 193.8v2.7M316.3 192.3v1.5M316.3 187.3v5M316.3 193.8l-1.6-.9M316.3 197.7v1M316.3 197.7l-2.4-.3M316.3 198.9v2.1M316.3 197.7v1.2M316.3 199.2v-1.9M316.3 197.3v-1.4"/>
<path d="M316.3 195.9v-12.3M316.3 183.6v-4.5M316.3 199.3h29.3M316.4 197.3a22.5 22.5 0 0 0 10.1 0l.1-.1M316.4 192.4v4.9M316.4 192.4h-.2M316.4 192.4v4.6M316.4 192.4h.6M317 197.3h-.6M317 197a27.8 27.8 0 0 1 9 .1l.1 .1M317 197h-.6M317 192.4v4.9"/>
<path d="M317 192.4h9.1M317 192.4v4.6M317.3 196.6l-1-.1M318.4 196.7l-1.1-.1M318.4 196.7v-9.8M318.4 186.9h-3.7M318.4 196.7l-2 .3M319.5 192.4h3.8M319.5 196h1.9M319.5 192.4v3.6M321.4 192.4h-1.9M321.4 196h1.9"/>
<path d="M323.3 187h22.3M323.3 187v-29.8M323.3 187v-5.3M323.3 181.7v-8.5M323.3 192.4h-1.9M323.3 196h-3.8M323.3 192.4v3.6M324.4 196.7l1.1-.1M324.4 196.7v-9.8M324.4 186.9h2.2M325.4 180.5v-1.8M325.4 182.4v-1.9"/>
<path d="M325.5 196.6l2.6-.2M326.1 197.2l-.1 .1a20.4 20.4 0 0 1-9 0M326.1 192.4h-9.1M326.1 192.4v4.8M326.6 197.2l-.6-.3-1.6-.2M326.6 186.9h-10.4M326.6 186.9v10.3M328.1 186.9h-3.7M328.1 196.4v-9.5M328.7 198.5l3.2-.6 .9-.4 .2-.3M330.7 184.4h14.9M330.7 184.4v-24.6"/>
<path d="M330.7 180.5v-1.8M330.7 182.4v-1.9M330.7 182.4h-5.3M331.4 196.6l-3.3-.2M333 197.2l-.4-.4-1.2-.2M333 186.9h-4.9M333 186.9v10.3M345.6 184.4v-9.5M345.6 192.7v-5.7M345.6 196.3v-3.6M345.6 196.6v-.3M345.6 198.5v-1.9"/>
<path d="M345.6 199.7v.3M345.6 199.3v.4M345.6 189.8v12M345.6 187h-22.3M345.6 182.3v-8.4M345.6 182.3h-31.1M105.5 200.8a84.5 84.5 0 0 1 25.3-1.1M105.5 200.8l-2.1 .3a27.5 27.5 0 0 1-9.8 .3 7.1 7.1 0 0 1-5.1-4.1 21.6 21.6 0 0 1-2.1-7.5M126.9 200l-12.2-.9-7.3-.8M134.5 200l10.6 .8M134.5 200l-3.7-.3M144.4 207.9h1"/>
<path d="M144.4 210.3v-2.4M144.4 210.3h6.3M145.1 200.8a224.3 224.3 0 0 0 49.7-2.3M145.1 200.8l-10.6-.8M145.4 203l4.2 .2M145.4 203l1.2 .1M145.4 207.9v-4.9M147.9 203.2h1.2M149.2 203.2h.4M149.6 207.9h1.1M149.6 203.2v4.7M150.7 207.9v2.4"/>
<path d="M163.3 201.2l-9.1-.1-9.1-.3M163.3 201.2l-9.9-.5-13.3-1.5M163.3 203.4l-4.4-.1a559.3 559.3 0 0 1-30.2-3.1M163.3 203.4l8.1-.2M168.1 203.4h-3M170.2 201l-1.9 .1a134.9 134.9 0 0 1-20.7-1l-7.5-.9M170.2 201l-6.9 .2M170.3 203.3l-1.5 .1M171.2 201l-7.9 .2M171.2 201h-1M171.4 203.2l1.2-.1M174.6 202.9l3.3-.4"/>
<path d="M180.1 202.2l2.2-.4M185 201.4l.6-.1M186.9 201.1l1.1-.2M189.5 200.6a161.3 161.3 0 0 0 19.1-3.5l2.6-.9M314.1 201.1l-.3-1.9M314.1 201.1a146.3 146.3 0 0 1-2.3-14.8M314.1 201v.2M314.1 201.2v-.1M314.1 201.2h2.2M314.4 203.2v-55.3M314.4 203.4v-24.7M314.4 203.5v-2"/>
<path d="M314.4 201.5v2.6M314.4 204.1v-25.4M314.4 201.5h31.2M315.3 203.4h-.9M315.3 203.4v-.2M316.3 201v.2M316.3 201.2v-.4M316.3 200.8v-.8M316.3 200v-.3M316.3 200.8v1M316.3 201.8v-12M316.3 201.2v-2"/>
<path d="M316.3 201.2h29.3M316.3 201.8h29.3M320.5 203v.2M320.5 207.9v-4.9M320.5 203.2v.3M320.5 207.9h3.7M320.5 210.3v-2.4M320.5 210.3h3.7M320.5 204.1h3.7M324.2 203v.2M324.2 203h-3.7M324.2 203.2h-3.7"/>
<path d="M324.2 210.3v-2.4M324.2 203.2v.3M324.2 207.9v-4.9M324.2 207.9h-3.7M345.6 203.5v-2M345.6 201.5v2M345.6 204.1v-63M345.6 200.8v.4M345.6 201.2v-2.7M345.6 200v.8M345.6 200.8v-1.5M345.6 201.8v-1"/>
</g>
<g fill="none" stroke="#1d1d1f" stroke-width=".28">
<path d="M84.5 78.1a2.81 2.81 0 0 0 3.2 2.6l1 .1M84.5 76.6v1.5M87.8 66.8v3.8M91.3 76.6h-2.6v-.9h-4.1v.9h-.6v-31.2h159.1v31.2h-89.8M91.3 76.6v-11.1h3.2v11.1M91.3 66.8h-6v3.8h6M91.3 76.6h3.2M94.5 76.6h58.8M94.5 76.6h48M142.5 76.6v-11.1h10.8v11.1M142.5 76.6h10.8M144.8 66.8h6.2v3.8h-6.2z"/>
<path d="M210.4 76.6l-27 .8-27 .3a1383.3 1383.3 0 0 0-68.2 .8l-2.6-.1-1.1-.3M225.4 79.5h2.3l1.4 .3-.9 .3-2.8 .2M225.4 79.5a1395.9 1395.9 0 0 1-103.1 .9M225.4 79.5v.8M235.9 76.6a1.39 1.39 0 0 1 1.4 .7M237.3 77.3a3.2 3.2 0 0 1-3 3l-2.8 .5-2.3 .2M237.3 76.6v.7M243.1 66.8h7.7v3.8h-7.7M248.4 66.8v3.8M88.7 80.8l2.5 .1a1022.1 1022.1 0 0 1 55.4-.9h11.8a2584.5 2584.5 0 0 0 67.1-1.5l8 .3 1.3 .4 .2 .5a10.8 10.8 0 0 1-5.8 1.3M88.7 80.8l6.7 .3M95.4 81.1l3.5 .2"/>
<path d="M98.9 81.3l22.9 .8M98.9 81.3h.1M105.7 81.4l16.1 .6M105.7 81l-3.6 .1 3.6 .3M105.7 81l16.2 .6M105.7 81v.4M121.8 82.1l3.6 .1M121.8 82.1h.1M121.9 81.6l3.6 .3-3.7 .1M121.9 81.6l-.1 .4M122.3 80.4l-2.3 .1-1.4 .3 1 .3 2.7 .2M122.3 80.4v.9"/>
<path d="M125.4 82.2l7.5 .2M132.9 82.4l4.6-.1 32.7 .4M132.9 82.4h.1M173.8 82l-3.6 .3 3.6 .2M173.8 82v.5M173.8 82.6l-3.6 .1M173.8 82.6h.1M174.7 82.6h-.9M174.7 82.5h-.9M174.7 82v.6h-.9M180.3 82.1l-5.6 .1M219.6 81.4l-39.3 1.1"/>
<path d="M219.6 81.4h.1M219.6 81.4l-39.3 1.1v-.5M223.2 81.3l-3.6 .1M223.4 80.7a1396.9 1396.9 0 0 1-49.6 1.3M223.4 80.7l3.7 .1-3.7 .3M223.4 80.7v.4M223.4 81.1l-28.7 1-14.4 .3M225.4 80.3a1396.7 1396.7 0 0 1-103.1 1M229.2 81l-6 .3M145.8 132.7v-5.2h-1v-2.4h6.2v2.4h-1v5.2M202.2 138.6h-.2M205.6 138h-.1"/>
<path d="M314.4 136.9v27.8M314.4 136.9h31.2v34M314.4 136.9v-4.2h11.2v4.2M320.5 127.5h3.7M320.5 132.7v-7.6h3.7v7.6M94.7 158.9l-.7 .7M95.9 157.7l-.9 .9M98.5 155.4l-1.2 .9M101.5 153.1l-.8 .6M102.4 152.5l-.6 .5M104.6 151.3l-1.1 .6M105.7 159a3.2 3.2 0 0 0-3.6 3.1 3.2 3.2 0 0 0 3.6 3.2"/>
<path d="M105.7 159h16.2M105.7 159v6.3M106.9 150.1l-.9 .4M109.1 149.1l-1 .4M111.5 148.1l-1.2 .5M114.2 147.2l-1.3 .4M116.5 146.5l-1 .2M120.3 145.5l-1.4 .3M121.9 159a3.2 3.2 0 0 1 3.6 3.1 3.2 3.2 0 0 1-3.7 3.2M121.9 159l-.1 6.3M122.3 155.9h103.1M122.3 149.6a3.2 3.2 0 0 0-3.7 3.1 3.2 3.2 0 0 0 3.7 3.2"/>
<path d="M122.3 149.6h103.1M122.3 149.6v6.3M123.3 144.8l-1.2 .3M126.4 144.3l-1 .2M131.3 143.6l-1.7 .2M135.6 143.1l-2.2 .3M140 142.8l-2.4 .2M144.9 142.5l-2.3 .1M148.7 142.3l-1.8 .1M150.6 142.3h-.1M154.5 142.1l-1.8 .1M158.8 142l-2.4 .1"/>
<path d="M164.5 141.9h-2.9M173.8 159a3.2 3.2 0 0 0-3.6 3.1 3.2 3.2 0 0 0 3.6 3.2M173.8 159h49.6M173.8 159v6.3M174.9 141.6l-7.8 .2M178.2 141.5h-1.1M185 141.4l-4.3 .1M189.4 141.3l-3.9 .1M197.8 141.1l-6.5 .1M200.8 141.1h.1M201.6 141l-2 .1M204.2 141h-.6"/>
<path d="M206.2 141h-.2M208.2 141h.4M223.4 159a3.2 3.2 0 0 1 3.7 3.1 3.2 3.2 0 0 1-3.7 3.2M223.4 159v6.3M225.4 149.6a3.2 3.2 0 0 1 3.7 3.1 3.2 3.2 0 0 1-3.7 3.2M225.4 149.6v6.3M235.9 147.9a10.3 10.3 0 0 0-5.9-4.4 43.4 43.4 0 0 0-12.4-2.2l-3.8-.2a1535.2 1535.2 0 0 0-68.9 1.4 117.2 117.2 0 0 0-28.6 4 45.4 45.4 0 0 0-24 15.2 33.1 33.1 0 0 0-7.8 19.2 14.7 14.7 0 0 0 7.8 12.3 48.8 48.8 0 0 0 22 5.9l14 1 24.4 2.8a118.6 118.6 0 0 0 17.6 .4M235.9 147.9a15.3 15.3 0 0 1 .6 11.4 107.5 107.5 0 0 1-12.4 26.9 26.2 26.2 0 0 1-15.5 10.8l-5.4 1.3-14.5 2.4a146.3 146.3 0 0 1-18.4 2.6M235.9 147.9l.1 .2M236.3 148.7l.4 1.1M236.8 158l-.2 1M237 151l.1 .5"/>
<path d="M237.2 155.8l-.2 1M237.2 152.6l.1 .8M237.3 154.3v.5M309 158.9l-.4 6.4M309 158.9v.1M309 159h1.3M309 159a5.1 5.1 0 0 1-.4 6.3M309.2 155.9a149.2 149.2 0 0 0-.1 31.1M309.2 155.9h1.5M310.1 149.6h1.4M310.1 149.6a5.1 5.1 0 0 1-.9 6.3M310.3 159h.1"/>
<path d="M310.4 158.9l-.5 6.4M310.4 158.9l-.1 .1M310.5 150.7l-.5 4.3M310.8 155.8l-.1 .1M311.1 143.8l-1 5.8M311.1 143.8l.7-.9h.3l.2 .2a17 17 0 0 1-.3 6.6 176.1 176.1 0 0 0-1.1 44.7l.4 7M311.5 149.6l-.2 3.2-.6 3.1M311.5 149.6l.1 .1M314.3 141a3.6 3.6 0 0 0-3.2 2.8M314.3 141h.1M314.4 147.9a214.5 214.5 0 0 0-1.9 36.8l1.1 18.6M84.5 180h.1"/>
<path d="M84.6 178.7a34.7 34.7 0 0 0 1.3 18.4 10.1 10.1 0 0 0 9.5 6.9l1.6 .1a65.6 65.6 0 0 0 10.7-1.4 83.2 83.2 0 0 1 24.7-.6 303.8 303.8 0 0 0 32.7 1.3M84.9 177l-.2 .9M85.2 175.6v.1M85.3 175.3v.1M85.6 174.3l-.3 .8M86.9 170.6h.1M88.7 167l2.6-4.2v-5.2h3.2v1.3a50.4 50.4 0 0 1 22.2-13.1 108.2 108.2 0 0 1 25.8-4.3v-8.8h10.8v8.4h5.7a235.5 235.5 0 0 0 31.2-.7l14-2.2a63.9 63.9 0 0 1 25.4-.2 19.9 19.9 0 0 1 11.1 6 16.6 16.6 0 0 1 2.3 10.9l-.6 4.9-.9 4.9h1.1v10.5h-2.8M88.7 167l-.3 .6M88.9 166.7l-.2 .3M89.8 165.1l-.1 .1M89.9 165l-.6 .9M90.7 163.7h.1"/>
<path d="M91.3 161h-3.5v-1.1h-2.5v6.8h2.5v-1h1.7M91.6 162.6l-.9 1.2M93.3 160.4l-.8 1M96.3 177.7a3.2 3.2 0 0 0-3.6 3.1 3.2 3.2 0 0 0 3.6 3.2M96.3 177.7h25.5M96.3 177.7v6.3M96.4 160.1a45.8 45.8 0 0 1 21.7-12.1 119.8 119.8 0 0 1 26.9-3.6l42.2-1.2a348.5 348.5 0 0 1 29.9-.1 37.1 37.1 0 0 1 13.1 2.5 7.2 7.2 0 0 1 4.9 7.1 23 23 0 0 1-1.8 9.2 100.4 100.4 0 0 1-11 23.2 23.9 23.9 0 0 1-14.2 10.1l-5.3 1.2-20.8 3.6a102.3 102.3 0 0 1-31.3 .8l-13.6-1.6a382.8 382.8 0 0 0-25.5-2.3 42.9 42.9 0 0 1-18.2-5.4 12.7 12.7 0 0 1-6.6-9.5 26.9 26.9 0 0 1 4.8-15.5l2.2-3.3zM98.9 174.6h22.9M98.9 168.3a3.2 3.2 0 0 0-3.6 3.2 3.2 3.2 0 0 0 3.6 3.1M98.9 168.3h22.9M98.9 168.3v6.3M105.7 165.3h16.1"/>
<path d="M121.8 177.7a3.2 3.2 0 0 1 3.7 3.1 3.2 3.2 0 0 1-3.6 3.2M121.8 177.7l.1 6.3M121.8 168.3a3.2 3.2 0 0 1 3.7 3.2 3.2 3.2 0 0 1-3.7 3.1M121.8 168.3v6.3M132.9 179.5a4.8 4.8 0 0 0 5.6 4.7h5.6M132.9 179.5l.2 1.5M132.9 168.3v11.2M135 164.5a4.7 4.7 0 0 0-2.1 3.8M158 163.7h-20.5a4.7 4.7 0 0 0-4.6 4.6M158 163.7a4.7 4.7 0 0 1 4.7 4.6v11.2a4.7 4.7 0 0 1-4.7 4.7M158 163.7l.9 .1 1.5 .5M173.8 168.3a3.2 3.2 0 0 0-3.6 3.2 3.2 3.2 0 0 0 3.6 3.1"/>
<path d="M173.8 168.3h.9M173.8 168.3v6.3M173.8 174.6h.9M173.8 177.7h.9M173.8 177.7a3.2 3.2 0 0 0-3.6 3.1 3.2 3.2 0 0 0 3.6 3.2M173.8 177.7v6.3M173.8 165.3h.9M174.7 177.7v.7a2.9 2.9 0 0 0 2.8 3.7 2.9 2.9 0 0 0 2.8-3.7v-.7M174.7 177.7v-12.7a2.8 2.8 0 0 1 2.8-2.8 2.8 2.8 0 0 1 2.8 2.8v12.7M180.3 177.7h34.4M180.3 174.6h39.3M180.3 168.3h39.3"/>
<path d="M180.3 165.3h43.1M214.7 177.7a3.2 3.2 0 0 1 3.7 3.1 3.2 3.2 0 0 1-3.7 3.2M214.7 177.7v6.3M219.6 168.3a3.2 3.2 0 0 1 3.7 3.2 3.2 3.2 0 0 1-3.7 3.1M219.6 168.3v6.3M228.6 178.7l-.4 .7M230.2 175.4l-.6 1.2M231.2 173.2l-.5 1M231.7 172l-.4 .9M235 163.8l-.9 2.4M235.4 162.7l-.3 .9M236.3 160l-.5 1.6"/>
<path d="M239.8 175.2l-1.6 13.2a9.9 9.9 0 0 1-4 7.5 16.2 16.2 0 0 1-9.6 2.5 153.4 153.4 0 0 0-32 2.7l-10.6 1.3-11.7 .9M239.8 175.2l-1.3 10.8-.6 3.7M242.6 167.9h5.8v-.9h2.4v5.8h-2.4v-.9h-5.8M308.4 174.6h.1M308.4 174.6l.1 3.1M308.5 168.3l-.1 6.3M308.5 168.3h.1M308.5 168.3a5.1 5.1 0 0 1-.1 6.3M308.5 174.6h1.1M308.5 174.6l.1 3.1M308.5 177.7l.4 6.3M308.5 177.7a5.1 5.1 0 0 1 1.3 2.8"/>
<path d="M308.5 177.7h.1M308.5 177.7l1 1.6M308.5 168.3h1.1M308.5 168.3a5.1 5.1 0 0 1 0 6.3M308.6 165.3h.1M308.6 165.3l-.1 3M308.6 177.7h.9M308.6 177.7l1 1.6M308.6 165.3h1.3M308.8 165l.8-1.4 .3-1.4-.3 1.4-.7 1.4M308.8 165l-.2 .3M308.8 165h.1"/>
<path d="M308.9 165l-.3 .3M309.5 177.7l.4 6.3M309.5 177.7h.1M309.5 179.3l.3 1.1M309.5 179.3h.1M309.6 179.3l.1 .6M309.6 168.3l.1 .1M309.7 174.6h-.1M309.7 168.3l-.1 6.3M309.7 168.3h-.1M309.9 165.3h.1M310 165.2l-.1 .1"/>
<path d="M314.4 175.2v28h.9v.2M314.4 164.7h11.2v10.5h-11.2M314.4 164.7v10.5M320.5 167h3.7v5.8h-3.7zM345.6 174.9v28.6M345.6 170.9v2.4M345.6 169.3h-12.1v5.6h12.1M345.6 173.3v1.6M345.6 170.9h-10.5v2.4h10.5M84.5 181.1l.1 1.1M84.7 183.1l.2 .8M85 184.4l.4 .9"/>
<path d="M85.7 186l.2 .5M86.4 187.3l.3 .5M87.1 188.5l.3 .3M87.8 189.3l.3 .3M88.9 190.5l.1 .1M89.7 191.3l.5 .4M90.6 191.9v.1M91.1 192.4l.7 .5M92.1 193l.9 .6M94.1 194.2l.7 .3M96.3 184h25.6M96.8 195.4l.7 .3"/>
<path d="M98.6 196.1l.4 .1M100.1 196.6l1.5 .5M104.5 197.8l1.7 .3M105.7 187a3.2 3.2 0 0 0-3.6 3.2 3.2 3.2 0 0 0 3.6 3.1M105.7 187h98.7M105.7 187v6.3M105.7 193.3h98.7M106.9 198.2l.5 .1M144.1 184.2v2h7.4v-2M144.1 184.2h7.4M151.5 184.2h6.5M159.3 184l-1.3 .2"/>
<path d="M173.8 184h40.9M204.4 187a3.2 3.2 0 0 1 3.7 3.2 3.2 3.2 0 0 1-3.7 3.1M204.4 187v6.3M212.6 195.7l-1.4 .5M215.7 194.2l-.5 .2M218 192.6l-.6 .5M219.7 191.2l-.8 .8M221.9 189.1l-1.2 1.2M223.5 187h.1M224.5 185.7l-1.9 2.5M227.4 181l-1.7 2.8M308.9 184h1"/>
<path d="M309.1 187h.7M309.1 187l.9 1.2M309.8 187v.1M309.8 187l.7 6.3M309.8 187h.1M309.8 181a5.1 5.1 0 0 1-.9 3M309.8 181.2l-.1 .9 .1-.5M309.9 193.3h.6M309.9 193.3l1.4 8.2M309.9 183.9v.1M310.4 191.9l-.5 1.4M310.6 193.3h-.1"/>
<path d="M126.9 200l1.8 .2M145.4 203v4.9h-1v2.4h6.3v-2.4h-1.1v-4.7M146.6 203.1l1.3 .1M149.1 203.2h.1M168.8 203.4h-.7M170.2 201.4l.1 1.9M174.6 202.9l-2 .2M180.1 202.2l-2.2 .3M185 201.4l-2.7 .4M186.9 201.1l-1.3 .2M189.5 200.6l-1.5 .3M311.3 201.5l.2 .6a2.33 2.33 0 0 0 2.1 1.3"/>
<path d="M311.3 201.4a2.33 2.33 0 0 0 2.3 1.9M311.3 201.4v.1M313.6 203.3v.1M313.6 203.4l32 .1M314.4 203.4v.1M314.4 204.1h6.1M320.5 207.9h3.7M320.5 203.5v6.8h3.7v-6.8M345.6 203.5v.6h-21.4"/>
<circle cx="203.9" cy="69.6" r="1.86"/>
<circle cx="138" cy="173.9" r="2.89"/>
<circle cx="147.8" cy="173.9" r="2.8"/>
<circle cx="147.8" cy="173.9" r="5.8"/>
<circle cx="157.6" cy="173.9" r="2.89"/>
</g>
<path d="M63.3 172.1h205M161.1 216.9v-96.9" fill="none" stroke="#9a9a9e" stroke-width=".25" stroke-dasharray=".9 .2 .1 .2" stroke-linecap="butt"/>
<path d="M202.5 69.6h2.8zM203.9 68.2v2.9z" fill="#c0392b" stroke="#c0392b" stroke-width=".28"/>
<path d="M200.5 30.8l3.4 38.8M267.5 23.4l-41.4 31.4M89.1 114.7l67.1 53.6M113.7 118l34.2 7.1M229.9 114.7l-26 33.2M144.1 177.7l-53.9 44.4M177.5 181.2l22.2 40.9" fill="none" stroke="#1d1d1f" stroke-width=".25"/>
<path d="M269.6 243.3h85v21.5h-85z" fill="#fff" stroke="#1d1d1f" stroke-width=".25"/>
<g font-size="3.2" fill="#1d1d1f">
<text x="105.2" y="15.6">TOP</text>
<text x="105.2" y="106.9">FRONT (cabin side)</text>
<text x="302.8" y="106.9">FRONT END</text>
</g>
<g font-size="2.6" fill="#c0392b">
<text x="265.2" y="65.7" transform="rotate(-90 265.2 65.7)">40</text>
<text x="67.9" y="174.8" transform="rotate(-90 67.9 174.8)">67.0</text>
<text x="271.3" y="177.4" transform="rotate(-90 271.3 177.4)">91.4 clip to clip</text>
<text x="149.7" y="227.6">164.0 visible face</text>
<text x="154" y="234">177.6 clip tip to clip tip</text>
</g>
<g font-size="2.5" fill="#1d1d1f">
<text x="241.5" y="22.1">cable anchor slider, adj. 6.2 mm, cable axis Y30.0</text>
<text x="194.6" y="29.5">pivot Y14</text>
<text x="49.3" y="113.4">magnetic badge 32 x 22 covers the screw (2 + 2 magnets 6x2)</text>
<text x="217" y="113.4">pivot axis (OEM position)</text>
<text x="82.7" y="116.7">OEM-position snap clips (4), at Y15</text>
<text x="49.3" y="225.2">door-card screw: hole 6, head counterbore 12.5, seat Y34 (verify)</text>
<text x="179.8" y="225.2">strap slot 21.4 x 6 (20 mm webbing)</text>
<text x="271.1" y="247.3">DOOR STRAP MODULE v3 - Hyundai i20 N (BC3) front doors</text>
<text x="271.1" y="250.3">Housing, LH shown (RH = mirror). Units mm. Third-angle projection</text>
<text x="271.1" y="253.4">Face: your outlines on the in-car photos, perspective-rectified</text>
<text x="271.1" y="256.5">Housing, clips, screw, pivot: OEM photos at 7.00 px/mm</text>
<text x="271.1" y="259.6">(OEM overall 185 mm, clip-to-clip 91 mm). Measure yours and re-run</text>
<text x="271.1" y="262.6">oem_trace.py --overall MM (--face-length MM) to rescale.</text>
</g>
<text font-size="2.5" fill="#9a9a9e" x="218.9" y="215">front of car &gt;&gt;</text>
<g font-size="2.3" fill="#1d1d1f">
<text x="41.9" y="58.8">grooves: 5 x R5.5, depth 1.2, pitch 10.0 (measured)</text>
<text x="41.9" y="61.6">face crown: R160 vertical / R1500 horizontal</text>
</g>
<g font-size="2.3" fill="#c0392b">
<text x="180.1" y="118.8">45.9</text>
<text x="152.3" y="124.4">14.3</text>
</g>
</svg>
